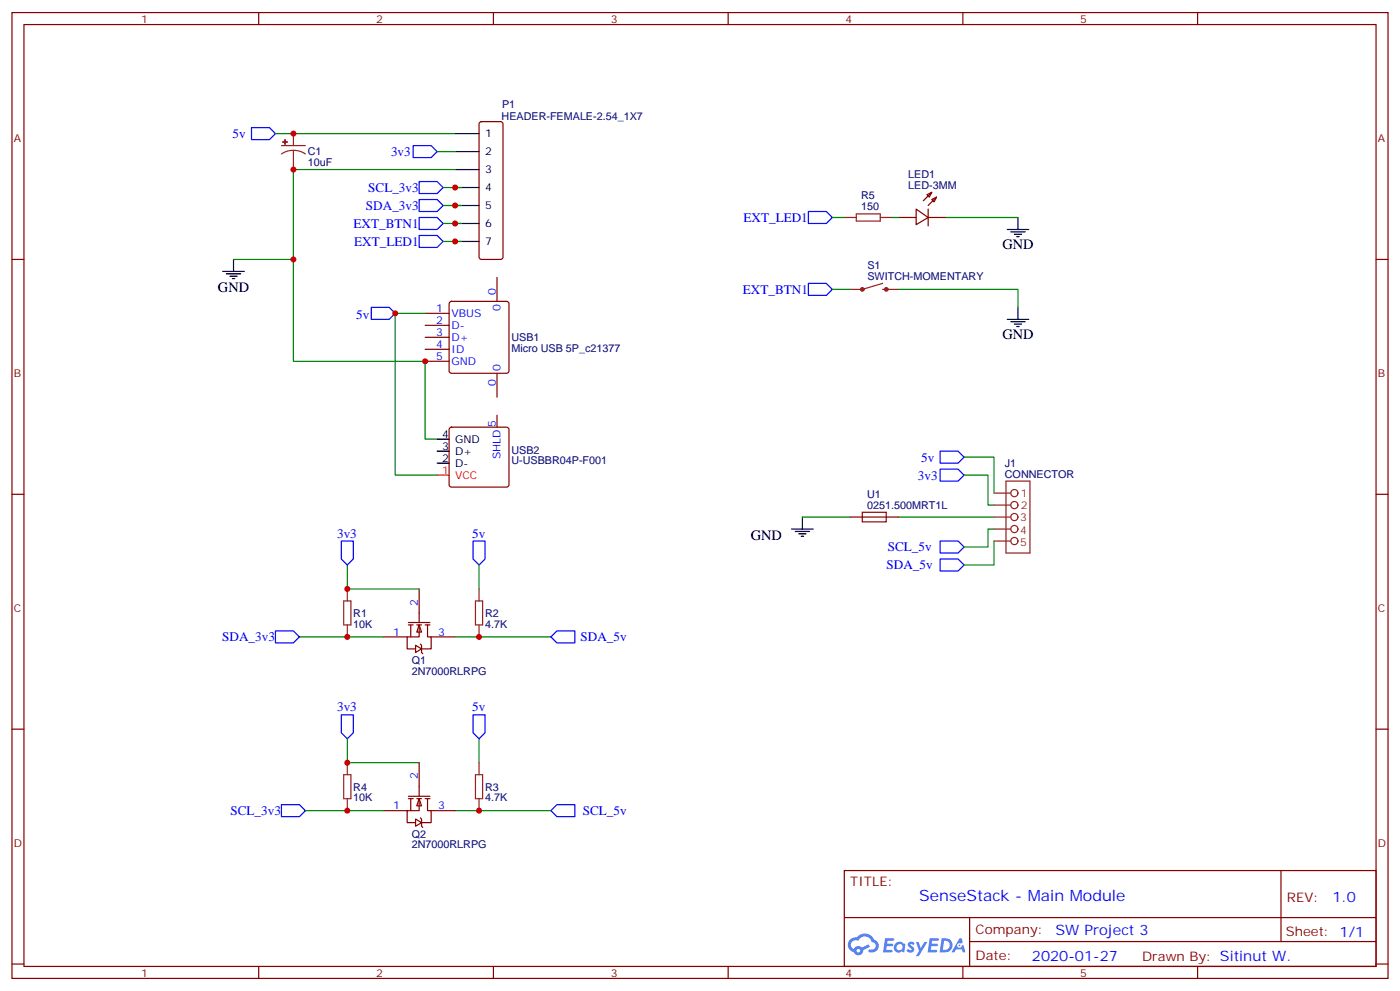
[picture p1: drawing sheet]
<svg xmlns="http://www.w3.org/2000/svg" width="412mm" height="292mm" viewBox="0 0 412 292" stroke-linecap="round" stroke-linejoin="round" font-family="sans-serif">
<g fill="none" stroke="#870000" stroke-width=".35">
<path d="M3.5 3.7h405.4v284.3h-405.4zM7.1 7.2h398.2v277.3h-398.2zM76.2 3.7v3.5M145.3 3.7v3.5M214.5 3.7v3.5M283.6 3.7v3.5M352.8 3.7v3.5M3.5 76.4h3.6M405.3 76.4h3.6M3.5 145.5h3.6M405.3 145.5h3.6M3.5 214.7h3.6"/>
<path d="M405.3 214.7h3.6M248.7 256.3h156.6v28.2h-156.6zM377.3 256.3v20.9M248.7 270.1h156.5M285.6 277.2h119.6M285.6 270.1v14.2M3.5 283.8h3.6M76.2 284.5v3.5M145.3 284.5v3.5M214.5 284.5v3.5M283.6 284.5v3.5M352.8 284.5v3.5"/>
<path d="M405.3 283.8h3.6"/>
</g>
<g fill="#5487ff">
<path d="M267.7 277.5a1.22 1.22 0 0 1 1.7 .2l-.4 .6a.47 .47 0 0 0-.3-.4 .47 .47 0 0 0-.5 .2l.1 .2a1.14 1.14 0 0 1 .8 1.8 1.14 1.14 0 0 1-1.9 0l-.2-.2 .5-.6 .7 .5a.29 .29 0 0 0 .3-.3 .29 .29 0 0 0-.2-.3 1.04 1.04 0 0 1-.6-1.7z"/>
<path d="M260.7 276.2h2.4l.3 .2-.2 .5-1.8 .1-.1 .8h1.5l.3 .4-.3 .4h-1.6l-.2 1.1h1.7l.2 .3-.2 .3-2.6 .1z"/>
<path d="M273.8 276.2h2.4l.3 .2-.1 .5-1.8 .1-.2 .8h1.6l.3 .4-.4 .4-1.6-.1-.1 1.1 1.7 .1 .2 .3-.2 .3-2.6 .1z"/>
<path d="M282.6 276.2h.7l.3 1.3-.6 .3a.69 .69 0 0 0-1 .3 .69 .69 0 0 0 .4 .9 .69 .69 0 0 0 .9-.6l.5-.2 .6 2.2h-.8l-.2-.9h-1.8l-.5 .9h-.8z"/>
<path d="M269.8 277.3h.8l.6 1.8 1.1-1.8h.9l-2.6 4.2h-.8l.9-1.5z"/>
<path d="M277.4 276.2l-.6 4.2h1.3a2.11 2.11 0 0 0 2.5-2.1 2.11 2.11 0 0 0-2.5-2.1zM278.1 277a1.39 1.39 0 0 1 1.7 1.4 1.39 1.39 0 0 1-1.8 1.2h-.3z"/>
<path d="M263.7 277.8a1.54 1.54 0 0 0-.1 2.2 1.54 1.54 0 0 0 2.2 .1l.6 .3 .3-2.3-.2-.3h-.4a1.49 1.49 0 0 0-2.4 0zM264 278.8a.94 .94 0 0 1 1.8 0 .94 .94 0 0 1-1.8 0z"/>
<path d="M250.4 276.6a2.18 2.18 0 0 0 1.1 3.7 1.44 1.44 0 0 0 1.6 .9 1.44 1.44 0 0 0 1.2-1.4l2-1.1-.5-.7-1.9 1a1.47 1.47 0 0 0-2.4 .4 1.39 1.39 0 0 1-.7-1.9 1.39 1.39 0 0 1 2-.5 2.12 2.12 0 0 1 2.2-1.3 2.12 2.12 0 0 1 1.9 1.7 1.14 1.14 0 0 1 1.1 1.4 1.14 1.14 0 0 1-1.7 .7 .43 .43 0 0 0-.5 .4 .43 .43 0 0 0 .4 .5 1.98 1.98 0 0 0 2.5-1.2 1.98 1.98 0 0 0-1.2-2.6 3.1 3.1 0 0 0-5.3-.6l-.9 .1zM252.3 279.9a.55 .55 0 0 1 1.1 0 .55 .55 0 0 1-1.1 0z"/>
<circle cx="282.6" cy="278.3" r=".26"/>
</g>
<path d="M65.6 79.9h6.4M68.8 76.4v3.5M66.7 80.6h4.2M67.7 81.3h2.1M68.4 82h.7" fill="none" stroke="#000" stroke-width=".35"/>
<path d="M121.7 42.9h5.3l1.8 1.7-1.8 1.8h-5.3zM123.5 53.4h5.3l1.7 1.8-1.7 1.8h-5.3zM123.5 58.7h5.3l1.7 1.8-1.7 1.8h-5.3zM81.1 185.7h5.3l1.8 1.8-1.8 1.8h-5.3zM82.9 236.9h5.3l1.8 1.8-1.8 1.7h-5.3z" fill="none" stroke="#00f" stroke-width=".35"/>
<g fill="#fff" stroke="#870000" stroke-width=".35">
<path d="M122.4 190l1.8 1-1.8 1.1z"/>
<path d="M123.5 184l.7 2.1h-1.4z"/>
</g>
<path d="M123.5 173.4v9.9M112.9 187.5h7M120.3 183.3h6.3M120.3 184h1.4M121 184v3.5M122.8 184h1.4M123.5 184v3.5h-3.6v3.5h2.5M123.8 189.6l.4 .4v2.1l.3 .3M125.2 184h1.4M125.9 184v3.5h1.1v3.5h-2.8M127 187.5h7.1" fill="none" stroke="#870000" stroke-width=".35"/>
<path d="M101.2 176.9h2.2v7.1h-2.2zM102.3 173.4v3.5M140.1 176.9h2.1v7.1h-2.1zM141.1 173.4v3.5M102.3 184v3.5M141.1 184v3.5M101.2 228.1h2.2v7h-2.2zM102.3 224.5v3.6M102.3 235.1v3.6M140.1 228.1h2.1v7h-2.1zM141.1 224.5v3.6M141.1 235.1v3.6" fill="none" stroke="#8c2424" stroke-width=".35"/>
<path d="M81.1 39.3h53M102.3 166.3v7.1h21.2M141.1 166.3v7.1M88.2 187.5h24.7M134.1 187.5h28.2M102.3 217.5v7h21.2M141.1 217.5v7M134.1 238.7h28.2" fill="none" stroke="#008700" stroke-width=".35"/>
<path d="M74.1 37.6h5.3l1.7 1.7-1.7 1.8h-5.3zM100.5 159.3h3.6v5.3l-1.8 1.7-1.8-1.7zM139.3 159.3h3.6v5.3l-1.8 1.7-1.8-1.7zM162.3 187.5l1.7-1.8h5.3v3.6h-5.3zM100.5 210.4h3.6v5.3l-1.8 1.8-1.8-1.8zM139.3 210.4h3.6v5.3l-1.8 1.8-1.8-1.8zM162.3 238.7l1.7-1.8h5.3v3.5h-5.3z" fill="none" stroke="#00f" stroke-width=".35"/>
<g fill="#fff" stroke="#870000" stroke-width=".35">
<path d="M122.4 241.1l1.8 1.1-1.8 1z"/>
<path d="M123.5 235.1l.7 2.1h-1.4z"/>
</g>
<g fill="none" stroke="#870000" stroke-width=".35">
<path d="M141.3 36l.5-.2h5.7l.5 .2 .2 .5v39.2l-.3 .5-.4 .2h-5.7l-.5-.3-.2-.4v-39.2zM273 57.3l1.5-.7-.7 1.4zM274.5 58.7l1.4-.7-.7 1.4zM274.5 56.6l-2.5 2.5M275.9 58l-2.5 2.5M264.6 64h5.3M269.9 61.6l3.5 2.4-3.5 2.1zM273.4 64h5.3M273.4 61.6v4.9M125.2 92.3h7.1M125.2 95.8h7.1M125.2 99.3h7.1"/>
<path d="M132.5 88.9l.5-.2h16.2l.5 .2 .2 .5v19.8l-.2 .5-.5 .2h-16.2l-.5-.2-.2-.5v-19.8zM146.4 81.7v7M125.2 102.8h7.1M125.2 106.4h7.1M146.4 109.9v7M132.5 126l.5-.2h16.2l.5 .2 .2 .5v16.2l-.2 .5-.5 .2h-16.2l-.5-.2-.2-.5v-16.2zM146.4 122.2v3.6M250.5 152.2h14.1M112.9 238.7h7M120.3 234.4h6.3M120.3 235.1h1.4M121 235.1v3.6"/>
<path d="M122.8 235.1h1.4M123.5 235.1v3.6h-3.6v3.5h2.5M123.5 224.5v9.9M125.2 235.1h1.4M125.9 235.1v3.6h1.1v3.5h-2.8M127 238.7h7.1M123.8 240.8l.4 .3v2.1l.3 .4"/>
</g>
<g fill="none" stroke="#008700" stroke-width=".35">
<path d="M128.8 44.6h5.3M130.5 55.2h5.3M134.1 49.9h-47.7v26.5h-17.6M86.4 76.4v30h38.8v22.9h3.6M130.5 60.5h5.3M130.5 65.8h5.3M130.5 71.1h5.3M245.2 64h3.5M262.8 64h1.8M278.7 64h21.2M125.2 92.3h-8.8v47.6h12.4M245.2 85.2h5.3"/>
<path d="M264.6 85.2h35.3v5.3M284 134.6h8.8v10.6M284 139.9h7v8.8h1.8M236.4 152.2h14.1M264.6 152.2h28.2M292.8 155.8h-1.8v5.2h-7M292.8 159.3v7h-8.8M90 238.7h22.9"/>
</g>
<path d="M123.5 69.3h5.3l1.7 1.8-1.7 1.7h-5.3zM123.5 64h5.3l1.7 1.8-1.7 1.8h-5.3zM238.1 62.3h5.3l1.8 1.7-1.8 1.8h-5.3zM109.4 90.5h5.3l1.7 1.8-1.7 1.7h-5.3zM238.1 83.4h5.3l1.8 1.8-1.8 1.8h-5.3zM276.9 132.8h5.3l1.8 1.8-1.8 1.7h-5.3zM276.9 138.1h5.3l1.8 1.8-1.8 1.7h-5.3zM276.9 159.3h5.3l1.8 1.7-1.8 1.8h-5.3zM276.9 164.6h5.3l1.8 1.7-1.8 1.8h-5.3z" fill="none" stroke="#00f" stroke-width=".35"/>
<g fill="none" stroke="#8c2424" stroke-width=".35">
<path d="M86.4 39.3v3.6M82.9 42.9h7.1M86.4 44.3l1.9 .2 1.7 .8M86.4 44.3l-1.8 .2-1.7 .8M86.4 44.3v5.6M248.7 64h3.5M252.2 63h7.1v2.1h-7.1zM259.3 64h3.5M260 83.4l-6 1.8h-3.5M260 85.2h4.6M292.8 145.2h4.9M292.8 148.7h4.9"/>
<path d="M292.8 152.2h4.9M292.8 155.8h4.9M292.8 159.3h4.9M296.3 141.6h7.1v21.2h-7.1z"/>
<circle cx="298.8" cy="145.2" r="1.06"/>
<circle cx="298.8" cy="155.8" r="1.06"/>
<circle cx="298.8" cy="148.7" r="1.06"/>
<circle cx="298.8" cy="152.2" r="1.06"/>
<circle cx="298.8" cy="159.3" r="1.06"/>
</g>
<g fill="none" stroke="#000" stroke-width=".35">
<path d="M134.1 39.3h7M134.1 44.6h7M134.1 49.9h7M134.1 55.2h7M134.1 60.5h7M134.1 65.8h7M134.1 71.1h7M296.7 67.6h6.3M297.7 68.3h4.3M298.8 69h2.1M299.5 69.7h.7M299.9 64v3.6"/>
<path d="M296.7 94h6.3M297.7 94.7h4.3M298.8 95.4h2.1M299.5 96.1h.7M299.9 90.5v3.5M128.8 136.3h3.5M128.8 132.8h3.5M128.8 129.3h3.5M233.2 155.8h6.3M234.2 156.5h4.3M235.3 157.2h2.1M236 157.9h.7"/>
<path d="M236.4 152.2v3.6"/>
</g>
<g fill="none" stroke="#8c2424" stroke-width=".71">
<circle cx="254" cy="85.2" r=".35"/>
<circle cx="261.1" cy="85.2" r=".35"/>
</g>
<g fill="#8c2424" stroke="#8c2424" stroke-width=".35">
<path d="M83.3 41.8h1.4z"/>
<path d="M84 41.1v1.4z"/>
</g>
<path d="M128.8 139.9h3.5" fill="none" stroke="#f00" stroke-width=".35"/>
<path d="M254 150.8h7.1v2.8h-7.1z" fill="none" stroke="#a10000" stroke-width=".35"/>
<g fill="#c00">
<circle cx="86.4" cy="76.4" r=".88"/>
<circle cx="134.1" cy="71.1" r=".88"/>
<circle cx="134.1" cy="55.2" r=".88"/>
<circle cx="134.1" cy="60.5" r=".88"/>
<circle cx="134.1" cy="65.8" r=".88"/>
<circle cx="102.3" cy="238.7" r=".88"/>
<circle cx="102.3" cy="224.5" r=".88"/>
<circle cx="141.1" cy="238.7" r=".88"/>
<circle cx="102.3" cy="187.5" r=".88"/>
<circle cx="102.3" cy="173.4" r=".88"/>
<circle cx="86.4" cy="39.3" r=".88"/>
<circle cx="116.4" cy="92.3" r=".88"/>
<circle cx="125.2" cy="106.4" r=".88"/>
<circle cx="86.4" cy="49.9" r=".88"/>
<circle cx="141.1" cy="187.5" r=".88"/>
</g>
<text font-size="4.6" fill="#00f" x="270.8" y="265.3">SenseStack - Main Module</text>
<g font-size="4.2">
<text x="295.3" y="73.2">GND</text>
<text x="64.2" y="86">GND</text>
<text x="295.3" y="99.7">GND</text>
<text x="221.2" y="159">GND</text>
</g>
<g font-size="4.2" fill="#00f">
<text x="392.5" y="265.6">1.0</text>
<text x="310.9" y="275.1">SW Project 3</text>
<text x="304" y="282.9">2020-01-27</text>
</g>
<g font-size="3.9" fill="#00f">
<text x="68.5" y="40.6">5v</text>
<text x="115.2" y="45.9">3v3</text>
<text x="108.5" y="56.5">SCL_3v3</text>
<text x="107.8" y="61.8">SDA_3v3</text>
<text x="219" y="65.3">EXT_LED1</text>
<text x="104.2" y="67.1">EXT_BTN1</text>
<text x="104.4" y="72.4">EXT_LED1</text>
<text x="218.8" y="86.5">EXT_BTN1</text>
<text x="105" y="94">5v</text>
<text x="271.4" y="135.9">5v</text>
<text x="270.4" y="141.2">3v3</text>
<text x="99.3" y="158.3">3v3</text>
<text x="139.1" y="158.3">5v</text>
<text x="261.2" y="167.6">SDA_5v</text>
<text x="261.5" y="162.3">SCL_5v</text>
<text x="65.5" y="188.8">SDA_3v3</text>
<text x="171" y="188.7">SDA_5v</text>
<text x="99.3" y="209.4">3v3</text>
<text x="139.1" y="209.4">5v</text>
<text x="67.9" y="239.9">SCL_3v3</text>
<text x="171.7" y="239.9">SCL_5v</text>
</g>
<g font-size="3.9" fill="#800">
<text x="250.5" y="260.9">TITLE:</text>
<text x="379.1" y="265.6">REV:</text>
<text x="287.4" y="275.1">Company:</text>
<text x="378.7" y="275.7">Sheet: 1/1</text>
<text x="287.4" y="282.8">Date:</text>
<text x="336.4" y="282.8">Drawn By: Sitinut W.</text>
</g>
<g font-size="3.2" fill="#800">
<text x="41.6" y="6.7">1</text>
<text x="110.8" y="6.7">2</text>
<text x="179.9" y="6.7">3</text>
<text x="249.1" y="6.7">4</text>
<text x="318.2" y="6.7">5</text>
<text x="4.1" y="41.8">A</text>
<text x="405.9" y="41.8">A</text>
<text x="4.1" y="110.9">B</text>
<text x="405.9" y="110.9">B</text>
<text x="4.1" y="180.1">C</text>
<text x="405.9" y="180.1">C</text>
<text x="4.1" y="249.2">D</text>
<text x="405.9" y="249.2">D</text>
<text x="41.6" y="287.5">1</text>
<text x="110.8" y="287.5">2</text>
<text x="179.9" y="287.5">3</text>
<text x="249.1" y="287.5">4</text>
<text x="318.2" y="287.5">5</text>
</g>
<g font-size="3.2" fill="#000080">
<text x="147.7" y="35.2">HEADER-FEMALE-2.54_1X7</text>
<text x="147.9" y="31.7">P1</text>
<text x="90.7" y="45.7">C1</text>
<text x="90.7" y="48.9">10uF</text>
<text x="267.5" y="52.4">LED1</text>
<text x="253.7" y="58.7">R5</text>
<text x="267.5" y="55.6">LED-3MM</text>
<text x="253.7" y="61.9">150</text>
<text x="255.5" y="82.4">SWITCH-MOMENTARY</text>
<text x="255.5" y="79.2">S1</text>
<text x="150.6" y="100.5">USB1</text>
<text x="150.6" y="103.6">Micro USB 5P_c21377</text>
<text x="150.6" y="136.7">U-USBBR04P-F001</text>
<text x="150.6" y="133.6">USB2</text>
<text x="296" y="137.4">J1</text>
<text x="296" y="140.6">CONNECTOR</text>
<text x="255.4" y="149.8">0251.500MRT1L</text>
<text x="255.4" y="146.6">U1</text>
<text x="104.1" y="184.8">10K</text>
<text x="104.1" y="181.6">R1</text>
<text x="142.9" y="184.8">4.7K</text>
<text x="142.9" y="181.6">R2</text>
<text x="121.3" y="195.4">Q1</text>
<text x="121.3" y="198.6">2N7000RLRPG</text>
<text x="104.1" y="232.7">R4</text>
<text x="142.9" y="232.7">R3</text>
<text x="104.1" y="235.9">10K</text>
<text x="142.9" y="235.9">4.7K</text>
<text x="121.3" y="249.8">2N7000RLRPG</text>
<text x="121.3" y="246.6">Q2</text>
</g>
<g font-size="3.2">
<text x="142.9" y="40.4">1</text>
<text x="142.9" y="45.7">2</text>
<text x="142.9" y="51">3</text>
<text x="142.9" y="56.3">4</text>
<text x="142.9" y="61.6">5</text>
<text x="142.9" y="66.9">6</text>
<text x="142.9" y="72.1">7</text>
<text x="130.3" y="128.9">4</text>
<text x="134.1" y="130.4">GND</text>
<text x="130.3" y="136">2</text>
<text x="130.3" y="132.5">3</text>
<text x="134.1" y="137.4">D-</text>
<text x="134.1" y="133.9">D+</text>
</g>
<g font-size="3.2" fill="#00f">
<text x="146" y="87" transform="rotate(-90 146 87)">0</text>
<text x="128.5" y="91.9">1</text>
<text x="128.5" y="95.4">2</text>
<text x="133" y="93.3">VBUS</text>
<text x="147.5" y="91.4" transform="rotate(-90 147.5 91.4)">0</text>
<text x="128.5" y="99">3</text>
<text x="133" y="96.8">D-</text>
<text x="133" y="100.4">D+</text>
<text x="128.5" y="102.5">4</text>
<text x="128.5" y="106">5</text>
<text x="133" y="103.9">ID</text>
<text x="133" y="107.4">GND</text>
<text x="146" y="113.7" transform="rotate(-90 146 113.7)">0</text>
<text x="147.5" y="109.2" transform="rotate(-90 147.5 109.2)">0</text>
<text x="146" y="125.8" transform="rotate(-90 146 125.8)">5</text>
<text x="147.5" y="135.2" transform="rotate(-90 147.5 135.2)">SHLD</text>
<text x="123.1" y="178.3" transform="rotate(-90 123.1 178.3)">2</text>
<text x="115.8" y="187.1">1</text>
<text x="129.1" y="187.1">3</text>
<text x="123.1" y="229.5" transform="rotate(-90 123.1 229.5)">2</text>
<text x="115.8" y="238.3">1</text>
<text x="129.1" y="238.3">3</text>
</g>
<g font-size="3.2" fill="#f00">
<text x="130.3" y="139.5">1</text>
<text x="134.1" y="140.9">VCC</text>
</g>
<g font-size="3.2" fill="#8d2323">
<text x="300.7" y="149.8">2</text>
<text x="300.7" y="146.2">1</text>
<text x="300.5" y="153.5">3</text>
<text x="300.5" y="157.1">4</text>
<text x="300.5" y="160.6">5</text>
</g>
</svg>
